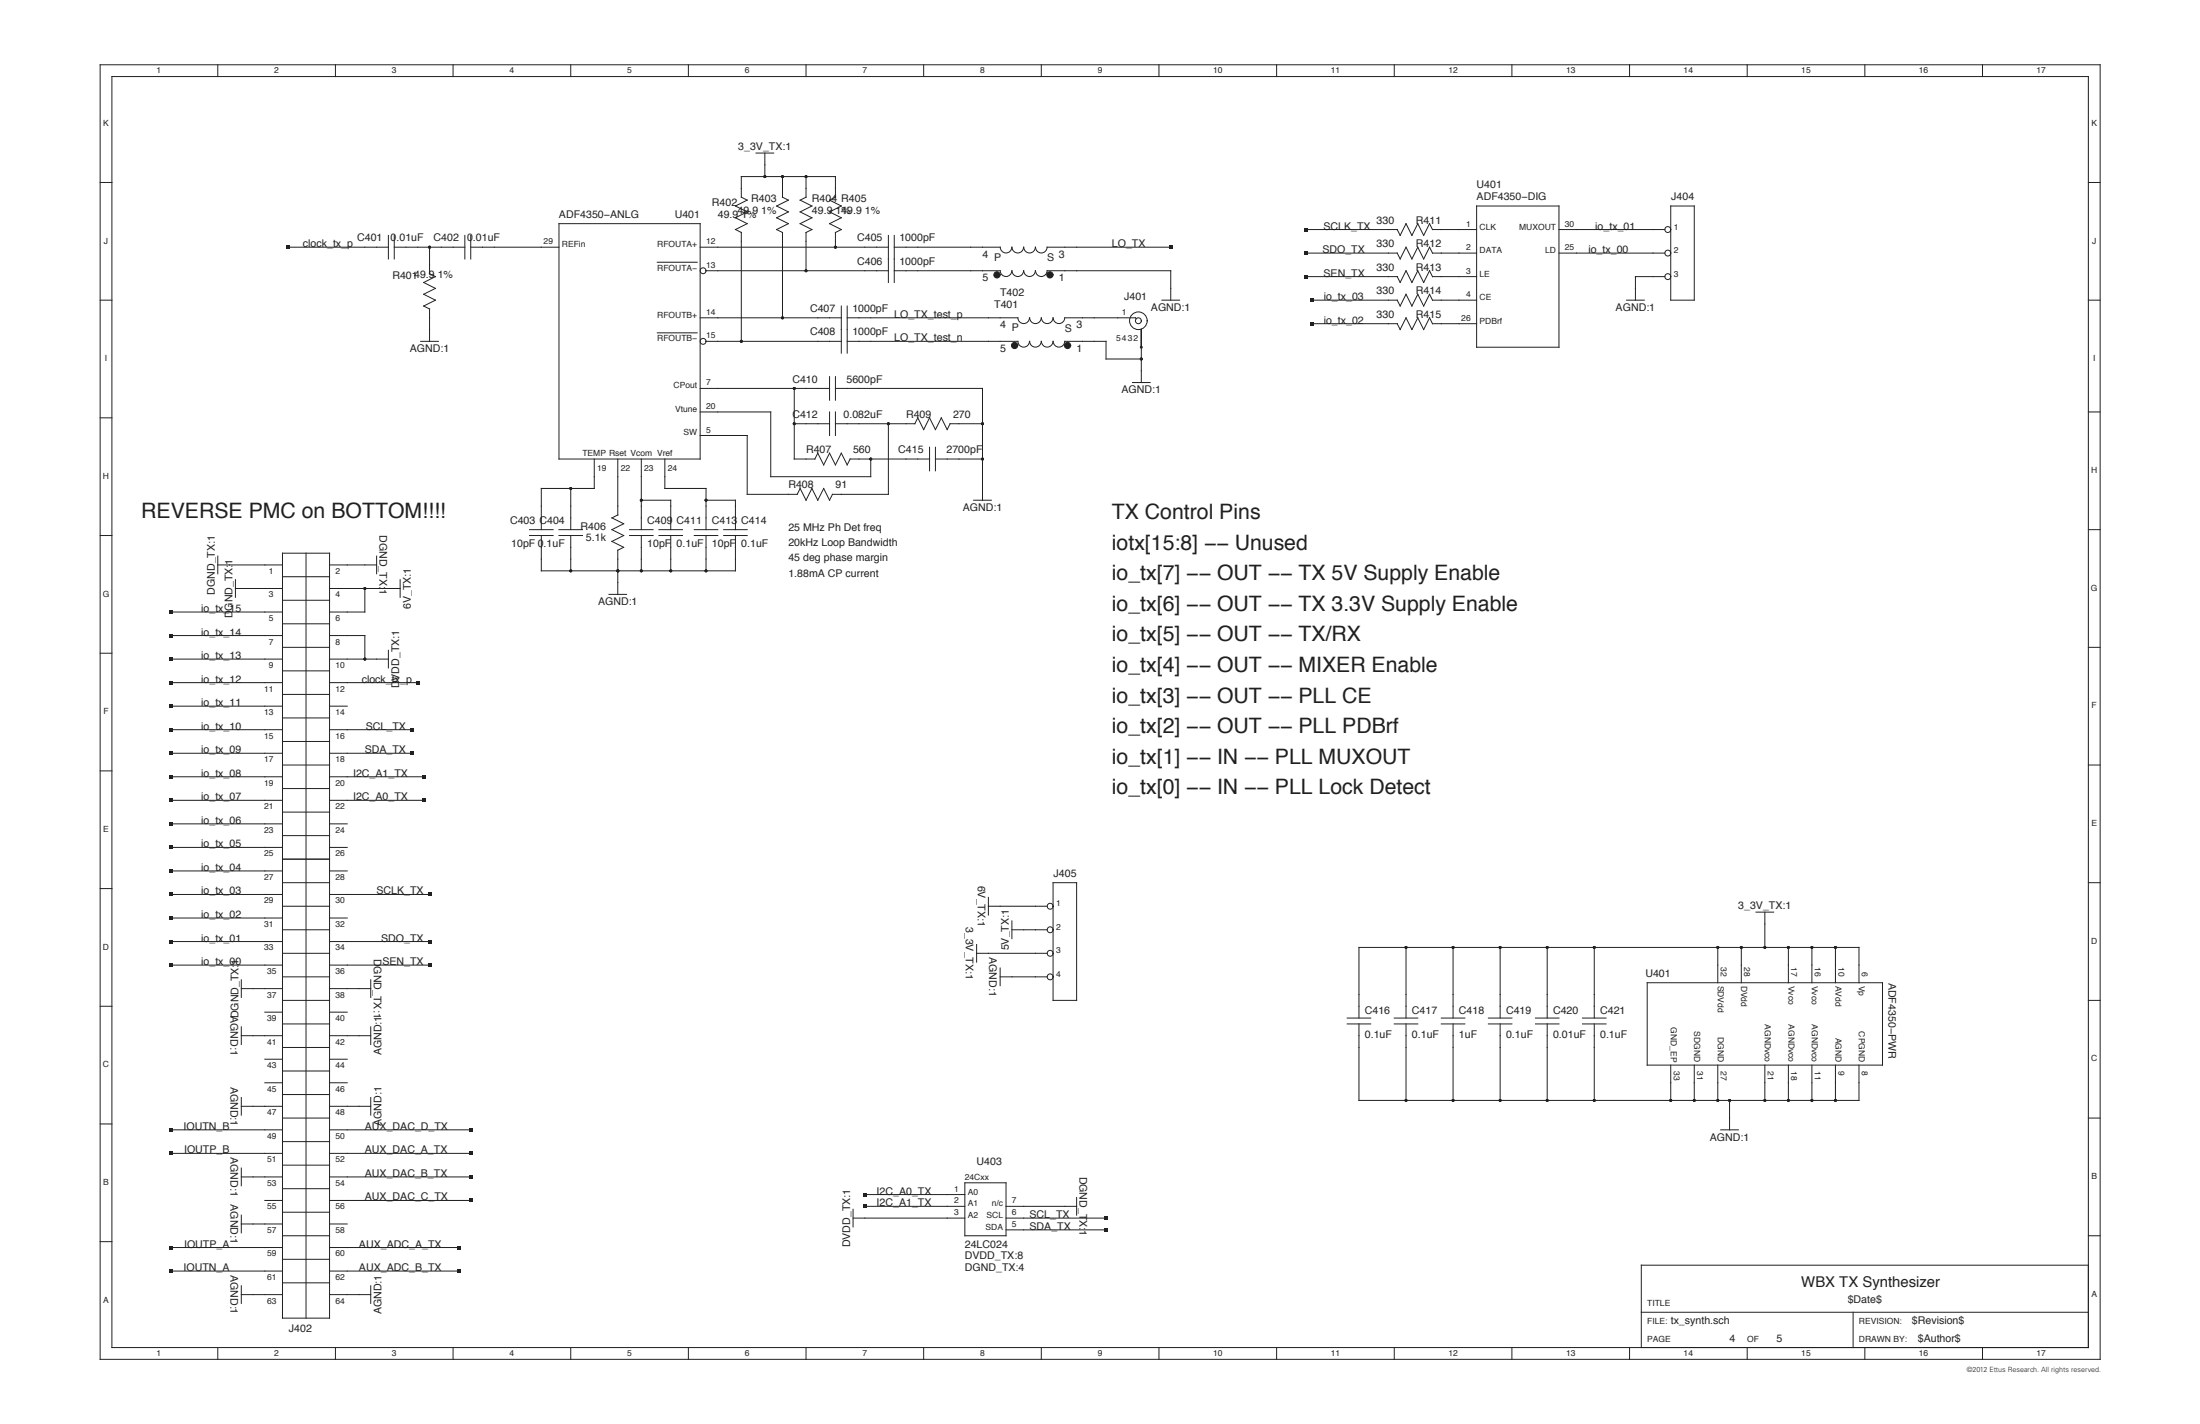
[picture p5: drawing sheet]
<svg xmlns="http://www.w3.org/2000/svg" width="432mm" height="279mm" viewBox="0 0 432 279" stroke-linecap="round" stroke-linejoin="round" font-family="sans-serif">
<g fill="none" stroke="#231f20" stroke-width=".2">
<path d="M19.7 12.7h392.5v254h-392.5zM22 15h387.9v249.4h-387.9zM42.7 12.7v2.3M65.8 12.7v2.3M88.9 12.7v2.3M112 12.7v2.3M135.1 12.7v2.3M158.2 12.7v2.3M181.3 12.7v2.3M204.4 12.7v2.3M227.5 12.7v2.3M250.6 12.7v2.3"/>
<path d="M273.7 12.7v2.3M296.7 12.7v2.3M319.8 12.7v2.3M342.9 12.7v2.3M366 12.7v2.3M389.1 12.7v2.3M19.7 35.8h2.3M148.4 30h3.5M150.1 30v4.6M153.6 34.6v4.1M153.6 38.7l1.1 .6-2.3 1.1 2.3 1.2-2.3 1.1 2.3 1.2-2.3 1.1 1.2 .6v16.8M158.2 34.6v4.1"/>
<path d="M158.2 38.7l-1.2 .6 2.4 1.1-2.4 1.2 2.4 1.1-2.4 1.2 2.4 1.1-1.2 .6v7.5M164 38.7v-4.1h-18.5v4.1l1.2 .6-2.4 1.1 2.4 1.2-2.4 1.1 2.4 1.2-2.4 1.1 1.2 .6M164 38.7l-1.2 .6 2.3 1.1-2.3 1.2 2.3 1.1-2.3 1.2 2.3 1.1-1.1 .6v2.9M409.9 35.8h2.3M19.7 58.9h2.3M56.6 48.5h19.6M76.2 46.2v4.6M77.4 48.5h13.8M77.4 46.2v4.6M84.3 48.5v5.2M84.3 53.7l1.2 .6-2.3 1.1 2.3 1.2-2.3 1.1 2.3 1.2-2.3 1.1 1.1 .6v6.4M91.2 46.2v4.6"/>
<path d="M92.4 48.5h17.3M92.4 46.2v4.6M109.7 43.9h27.7v46.2h-27.7zM129 51.5h7.8M137.4 48.5h37M138.6 53.1h35.8M145.5 45.6v21.4M174.4 46.2v9.2M175.5 48.5h4.6M175.5 46.2v9.2M175.5 53.1h4.6M211.3 48.5h18.5"/>
<path d="M256.3 54.3h16.2M256.3 45h16.2M256.3 49.7h16.2M286.4 58.9h3.4M286.4 54.3h3.4M286.4 45h3.4M286.4 49.7h3.4M289.8 40.4h16.2v27.7h-16.2zM306 45h20.8M306 49.7h20.8M319.3 58.9h3.4M326.8 54.3h-5.8v4.6"/>
<path d="M327.9 40.4h4.6v18.5h-4.6zM409.9 58.9h2.3M82.6 67h3.4M129 65.3h7.8M137.4 76.2h25.4M137.4 62.4h27.7M138.6 67h26.5M155.9 76.2v13.9h4l.6-1.2 1.2 2.3 1.1-2.3 1.2 2.3 1.1-2.3 1.2 2.3 .6-1.1M162.8 73.9v4.6M164 76.2h28.8v21.9M164 73.9v4.6M165.1 60v9.3"/>
<path d="M166.3 67h33.5M166.3 62.4h33.5M166.3 60v9.3M199.8 62.4a1.13 1.13 0 0 0 1.1 1.1 1.13 1.13 0 0 0 1.1-1.1M199.8 67a1.13 1.13 0 0 0 1.1 1.1 1.13 1.13 0 0 0 1.1-1.1M202.1 62.4a1.13 1.13 0 0 0 1.1 1.1 1.13 1.13 0 0 0 1.2-1.1M202.1 67a1.13 1.13 0 0 0 1.1 1.1 1.13 1.13 0 0 0 1.2-1.1M204.4 62.4a1.13 1.13 0 0 0 1.1 1.1 1.13 1.13 0 0 0 1.2-1.1M204.4 67a1.13 1.13 0 0 0 1.1 1.1 1.13 1.13 0 0 0 1.2-1.1M206.7 62.4a1.13 1.13 0 0 0 1.1 1.1 1.13 1.13 0 0 0 1.2-1.1h5.8M206.7 67a1.13 1.13 0 0 0 1.1 1.1 1.13 1.13 0 0 0 1.2-1.1h5.8M286.4 63.5h3.4"/>
<path d="M19.7 82h2.3M116.6 90.1v3.4M121.3 90.1v3.4M125.9 90.1v3.4M130.5 90.1v3.4M137.4 80.8h13.9v12.7h19.6v-3.4M155.9 83.1h6.9M162.8 80.8v4.6M164 80.8v4.6M164 83.1h15.6l.5-1.1 1.2 2.3 1.1-2.3 1.2 2.3 1.2-2.3 1.1 2.3 .6-1.2M166.8 90.1h15.6M174.4 83.1v13.9h-11l-.6 1.1-1.1-2.3-1.2 2.3-1.1-2.3-1.2 2.3-1.2-2.3-.5 1.2h-9.8v-11.6h-9.3"/>
<path d="M182.4 87.8v4.6M183.6 90.1h9.2M183.6 87.8v4.6M186.5 83.1h6.3M191.1 98.1h3.5M409.9 80.8h2.3M19.7 105.1h2.3M42.7 110.8h12.7M42.7 109.1v3.5M46.2 115.5h9.2M46.2 113.7v3.5M55.4 108.5h9.3v150.1h-9.3z"/>
<path d="M55.4 113.2h9.3M55.4 117.8h9.3M60.1 108.5v150.1M64.7 110.8h9.2M64.7 115.5h13.8M71.6 115.5v4.6h-6.9M73.9 109.1v3.5M78.5 113.7v3.5M409.9 103.9h2.3M19.7 128.2h2.3M33.5 120.1h21.9M33.5 124.7h21.9"/>
<path d="M33.5 129.3h21.9M33.5 133.9h21.9M33.5 138.6h21.9M55.4 136.2h9.3M55.4 127h9.3M55.4 122.4h9.3M55.4 131.6h9.3M64.7 124.7h6.9v4.6M64.7 129.3h11.5M64.7 133.9h17.3M64.7 138.6h3.4M76.2 127.6v3.5"/>
<path d="M409.9 127h2.3M19.7 151.3h2.3M33.5 143.2h21.9M33.5 147.8h21.9M33.5 152.4h21.9M33.5 157h21.9M55.4 150.1h9.3M55.4 145.5h9.3M55.4 154.7h9.3M55.4 159.3h9.3M55.4 140.9h9.3M64.7 143.2h16.1"/>
<path d="M64.7 147.8h16.1M64.7 152.4h18.5M64.7 157h18.5M409.9 150.1h2.3M19.7 174.3h2.3M33.5 161.6h21.9M33.5 166.3h21.9M33.5 170.9h21.9M33.5 175.5h21.9M55.4 164h9.3M55.4 173.2h9.3M55.4 177.8h9.3"/>
<path d="M55.4 168.6h9.3M64.7 161.6h3.4M64.7 166.3h3.4M64.7 170.9h3.4M64.7 175.5h19.6M344.7 179h3.4M346.4 179v6.9M409.9 173.2h2.3M19.7 197.4h2.3M33.5 180.1h21.9M33.5 184.7h21.9M33.5 189.4h21.9"/>
<path d="M47.4 194h8M47.4 192.2v3.5M52 198.6h3.4M55.4 182.4h9.3M55.4 187h9.3M55.4 191.7h9.3M55.4 196.3h9.3M64.7 180.1h3.4M64.7 184.7h19.6M64.7 189.4h19.6M64.7 194h8.1M64.7 198.6h3.4"/>
<path d="M72.8 192.2v3.5M264.4 199.7h4.6M273.7 199.7h4.6M276 185.9v13.8M282.9 199.7h4.6M285.2 185.9v13.8M292.1 199.7h4.6M294.4 185.9v13.8M301.4 199.7h4.6M303.7 185.9v13.8M310.6 199.7h4.6M312.9 185.9v13.8"/>
<path d="M323.3 192.8h46.2v16.2h-46.2zM337.2 185.9v6.9M341.8 185.9v6.9M351 185.9v6.9M355.6 185.9v6.9M360.2 185.9v6.9M364.9 192.8v-6.9h-98.2v13.8M409.9 196.3h2.3M47.4 203.2h8M47.4 217.1h8M47.4 201.5v3.4M47.4 215.3v3.5"/>
<path d="M52 207.8h3.4M52 212.4h3.4M55.4 200.9h9.3M55.4 205.5h9.3M55.4 210.1h9.3M55.4 214.8h9.3M55.4 219.4h9.3M64.7 203.2h8.1M64.7 207.8h3.4M64.7 212.4h3.4M64.7 217.1h8.1M72.8 201.5v3.4"/>
<path d="M72.8 215.3v3.5M264.4 200.9h4.6M266.7 200.9v15h98.2v-6.9M273.7 200.9h4.6M276 200.9v15M282.9 200.9h4.6M285.2 200.9v15M292.1 200.9h4.6M294.4 200.9v15M301.4 200.9h4.6M303.7 200.9v15M310.6 200.9h4.6"/>
<path d="M312.9 200.9v15M327.9 209v6.9M332.5 209v6.9M337.2 209v6.9M339.5 215.9v5.8M346.4 209v6.9M351 209v6.9M355.6 209v6.9M360.2 209v6.9M409.9 219.4h2.3M19.7 220.5h2.3M33.5 221.7h21.9"/>
<path d="M33.5 226.3h21.9M47.4 230.9h8M47.4 229.2v3.5M47.4 238.4v3.5M52 235.5h3.4M55.4 224h9.3M55.4 228.6h9.3M55.4 233.2h9.3M55.4 237.8h9.3M64.7 221.7h3.4M64.7 226.3h3.4M64.7 230.9h27.7"/>
<path d="M64.7 235.5h3.4M167.4 239h22M167.4 237.3v3.4M169.7 234.4h19.7M169.7 236.7h19.7M189.4 232.1h8.1v10.4h-8.1zM197.5 239h19.6M197.5 236.7h11.5M337.7 221.7h3.5M19.7 243.6h2.3M33.5 244.8h21.9M33.5 249.4h21.9"/>
<path d="M47.4 240.2h8M47.4 254h8M47.4 252.3v3.4M55.4 242.5h9.3M55.4 251.7h9.3M55.4 247.1h9.3M64.7 240.2h3.4M64.7 244.8h3.4M64.7 249.4h25.4M64.7 254h8.1M72.8 252.3v3.4M197.5 241.3h19.6"/>
<path d="M322.1 257.5h87.8M363.7 257.5v6.9M409.9 242.5h2.3M409.9 248.2h-87.8v16.2M42.7 264.4v2.3M65.8 264.4v2.3M88.9 264.4v2.3M112 264.4v2.3M135.1 264.4v2.3M158.2 264.4v2.3M181.3 264.4v2.3M204.4 264.4v2.3"/>
<path d="M227.5 264.4v2.3M250.6 264.4v2.3M273.7 264.4v2.3M296.7 264.4v2.3M319.8 264.4v2.3M342.9 264.4v2.3M366 264.4v2.3M389.1 264.4v2.3"/>
<circle cx="138" cy="53.1" r=".58"/>
<circle cx="327.3" cy="54.3" r=".58"/>
<circle cx="327.3" cy="45" r=".58"/>
<circle cx="327.3" cy="49.7" r=".58"/>
<circle cx="138" cy="67" r=".58"/>
<circle cx="209.5" cy="67.8" r=".61"/>
</g>
<circle cx="209.5" cy="67.8" r=".61" fill="#231f20"/>
<circle cx="199.1" cy="67.8" r=".61" fill="none" stroke="#231f20" stroke-width=".2"/>
<circle cx="199.1" cy="67.8" r=".61" fill="#231f20"/>
<g fill="none" stroke="#231f20" stroke-width=".2">
<path d="M190.5 48.5h5.8a1.13 1.13 0 0 0 1.2 1.1 1.13 1.13 0 0 0 1.1-1.1M190.5 53.1h5.8a1.13 1.13 0 0 0 1.2 1.2 1.13 1.13 0 0 0 1.1-1.2M198.6 48.5a1.13 1.13 0 0 0 1.2 1.1 1.13 1.13 0 0 0 1.1-1.1M198.6 53.1a1.13 1.13 0 0 0 1.2 1.2 1.13 1.13 0 0 0 1.1-1.2M200.9 48.5a1.13 1.13 0 0 0 1.2 1.1 1.13 1.13 0 0 0 1.1-1.1M200.9 53.1a1.13 1.13 0 0 0 1.2 1.2 1.13 1.13 0 0 0 1.1-1.2M203.3 48.5a1.13 1.13 0 0 0 1.1 1.1 1.13 1.13 0 0 0 1.1-1.1M203.3 53.1a1.13 1.13 0 0 0 1.1 1.2 1.13 1.13 0 0 0 1.1-1.2M205.5 48.5h5.8M205.5 53.1h5.8M257.5 58.9h15M214.8 62.4h4.6"/>
<path d="M214.8 67h2.3v3.4h6.9M222.3 75.1h3.4M224 68.1v7M257.5 63.5h15M112 95.8v8.1M116.6 93.5v2.3h-10.4v8.1M121.3 93.5v7.6M125.9 93.5v10.4M125.9 98.1h5.7v5.8M130.5 93.5v2.3h8.1v8.1M138.6 98.1h5.7v5.8M103.9 103.9h4.7"/>
<path d="M103.9 105.1h4.7M106.2 105.1v6.9h38.1v-6.9M109.7 103.9h4.6M109.7 105.1h4.6M112 105.1v6.9M119.5 116.6h3.5M121.3 101l-1.2 .6 2.3 1.2-2.3 1.1 2.3 1.2-2.3 1.1 2.3 1.2-1.1 .6v8.6M123.6 103.9h4.6M123.6 105.1h4.6M125.9 105.1v6.9M129.3 103.9h4.7M129.3 105.1h4.7"/>
<path d="M131.6 105.1v6.9M136.3 103.9h4.6M136.3 105.1h4.6M138.6 105.1v6.9M142 103.9h4.7M142 105.1h4.7"/>
<circle cx="206.1" cy="53.9" r=".61"/>
</g>
<circle cx="206.1" cy="53.9" r=".61" fill="#231f20"/>
<circle cx="195.7" cy="53.9" r=".61" fill="none" stroke="#231f20" stroke-width=".2"/>
<circle cx="195.7" cy="53.9" r=".61" fill="#231f20"/>
<g fill="none" stroke="#231f20" stroke-width=".2">
<path d="M180.1 53.1h10.4M180.1 48.5h10.4M211.3 53.1h18.5v5.8M228.1 58.9h3.4M272.5 58.9h1.8l.5 1.1 1.2-2.3 1.1 2.3 1.2-2.3 1.1 2.3 1.2-2.3 .6 1.2h5.2M272.5 45h1.7l.6 1.2 1.2-2.3 1.1 2.3 1.2-2.3 1.1 2.3 1.2-2.3 .6 1.1h5.2M272.5 49.7h1.7l.6 1.1 1.2-2.3 1.1 2.3 1.2-2.3 1.1 2.3 1.2-2.3 .6 1.2h5.2M272.5 54.3h1.7l.6 1.1 1.2-2.3 1.1 2.3 1.2-2.3 1.1 2.3 1.2-2.3 .6 1.2h5.2M219.4 62.4h3.5l.1 .1M224 64.6v3.5M272.5 63.5h1.7l.6 1.2 1.2-2.3 1.1 2.3 1.2-2.3 1.1 2.3 1.2-2.3 .6 1.1h5.2M194 177.8h11.5"/>
<path d="M194 176.1v3.4M206.7 173.2h4.6v23.1h-4.6zM191.7 187h13.8M191.7 185.3v3.5M196.3 191.7h9.2M196.3 189.9v3.5M198.6 182.4h6.9M198.6 180.7v3.5M68.1 226.3h24.3M68.1 221.7h24.3M68.1 235.5h24.3M209 236.7h2.3"/>
<path d="M211.3 235v3.4M68.1 244.8h22"/>
<circle cx="223.4" cy="62.9" r="1.73"/>
<circle cx="223.4" cy="62.9" r=".58"/>
<circle cx="206.1" cy="177.8" r=".58"/>
<circle cx="206.1" cy="182.4" r=".58"/>
<circle cx="206.1" cy="191.7" r=".58"/>
<circle cx="206.1" cy="187" r=".58"/>
</g>
<g fill="#231f20">
<path d="M80.5 147.4h.7v.7h-.7z"/>
<path d="M80.5 142.8h.7v.7h-.7z"/>
<path d="M33.2 244.4h.7v.7h-.7z"/>
<path d="M33.2 249h.7v.7h-.7z"/>
<path d="M33.2 226h.7v.6h-.7z"/>
<path d="M33.2 221.3h.7v.7h-.7z"/>
<path d="M33.2 119.7h.7v.7h-.7z"/>
<path d="M33.2 124.4h.7v.6h-.7z"/>
<path d="M33.2 138.2h.7v.7h-.7z"/>
<path d="M33.2 129h.7v.7h-.7z"/>
<path d="M33.2 133.6h.7v.7h-.7z"/>
<path d="M33.2 152.1h.7v.7h-.7z"/>
<path d="M33.2 142.8h.7v.7h-.7z"/>
<path d="M33.2 147.4h.7v.7h-.7z"/>
<path d="M33.2 165.9h.7v.7h-.7z"/>
<path d="M33.2 156.7h.7v.7h-.7z"/>
<path d="M33.2 161.3h.7v.7h-.7z"/>
<path d="M33.2 179.8h.7v.7h-.7z"/>
<path d="M33.2 170.5h.7v.7h-.7z"/>
<path d="M33.2 175.2h.7v.6h-.7z"/>
<path d="M33.2 189h.7v.7h-.7z"/>
<path d="M33.2 184.4h.7v.7h-.7z"/>
<path d="M216.7 238.7h.7v.6h-.7z"/>
<path d="M216.7 241h.7v.7h-.7z"/>
<path d="M169.4 236.3h.7v.7h-.7z"/>
<path d="M169.4 234h.7v.7h-.7z"/>
<path d="M82.8 152.1h.7v.7h-.7z"/>
<path d="M82.8 156.7h.7v.7h-.7z"/>
<path d="M81.7 133.6h.6v.7h-.6z"/>
<path d="M89.7 249h.7v.7h-.7z"/>
<path d="M92 230.6h.7v.7h-.7z"/>
<path d="M84 175.2h.7v.6h-.7z"/>
<path d="M84 184.4h.7v.7h-.7z"/>
<path d="M84 189h.7v.7h-.7z"/>
<path d="M256 53.9h.7v.7h-.7z"/>
<path d="M256 44.7h.7v.7h-.7z"/>
<path d="M256 49.3h.7v.7h-.7z"/>
<path d="M229.4 48.2h.7v.6h-.7z"/>
<path d="M56.3 48.2h.6v.6h-.6z"/>
<path d="M257.1 58.5h.7v.7h-.7z"/>
<path d="M257.1 63.2h.7v.7h-.7z"/>
<path d="M92 226h.7v.6h-.7z"/>
<path d="M89.7 244.4h.7v.7h-.7z"/>
<path d="M92 221.3h.7v.7h-.7z"/>
<path d="M92 235.2h.7v.7h-.7z"/>
<circle cx="71.6" cy="115.5" r=".29"/>
<circle cx="71.6" cy="129.3" r=".29"/>
<circle cx="327.9" cy="215.9" r=".29"/>
<circle cx="355.6" cy="215.9" r=".29"/>
<circle cx="351" cy="215.9" r=".29"/>
<circle cx="346.4" cy="215.9" r=".29"/>
<circle cx="337.2" cy="215.9" r=".29"/>
<circle cx="332.5" cy="215.9" r=".29"/>
<circle cx="339.5" cy="215.9" r=".29"/>
<circle cx="351" cy="185.9" r=".29"/>
<circle cx="341.8" cy="185.9" r=".29"/>
<circle cx="346.4" cy="185.9" r=".29"/>
<circle cx="285.2" cy="215.9" r=".29"/>
<circle cx="294.4" cy="215.9" r=".29"/>
<circle cx="303.7" cy="215.9" r=".29"/>
<circle cx="312.9" cy="215.9" r=".29"/>
<circle cx="276" cy="215.9" r=".29"/>
<circle cx="360.2" cy="215.9" r=".29"/>
<circle cx="285.2" cy="185.9" r=".29"/>
<circle cx="294.4" cy="185.9" r=".29"/>
<circle cx="303.7" cy="185.9" r=".29"/>
<circle cx="312.9" cy="185.9" r=".29"/>
<circle cx="276" cy="185.9" r=".29"/>
<circle cx="337.2" cy="185.9" r=".29"/>
<circle cx="360.2" cy="185.9" r=".29"/>
<circle cx="355.6" cy="185.9" r=".29"/>
<circle cx="164" cy="48.5" r=".29"/>
<circle cx="158.2" cy="53.1" r=".29"/>
<circle cx="145.5" cy="67" r=".29"/>
<circle cx="153.6" cy="62.4" r=".29"/>
<circle cx="192.8" cy="90.1" r=".29"/>
<circle cx="174.4" cy="83.1" r=".29"/>
<circle cx="192.8" cy="83.1" r=".29"/>
<circle cx="170.9" cy="90.1" r=".29"/>
<circle cx="155.9" cy="76.2" r=".29"/>
<circle cx="155.9" cy="83.1" r=".29"/>
<circle cx="84.3" cy="48.5" r=".29"/>
<circle cx="153.6" cy="34.6" r=".29"/>
<circle cx="150.1" cy="34.6" r=".29"/>
<circle cx="158.2" cy="34.6" r=".29"/>
<circle cx="224" cy="68.1" r=".29"/>
<circle cx="224" cy="70.4" r=".29"/>
<circle cx="121.3" cy="112" r=".29"/>
<circle cx="112" cy="95.8" r=".29"/>
<circle cx="112" cy="112" r=".29"/>
<circle cx="138.6" cy="98.1" r=".29"/>
<circle cx="125.9" cy="98.1" r=".29"/>
<circle cx="138.6" cy="112" r=".29"/>
<circle cx="125.9" cy="112" r=".29"/>
<circle cx="131.6" cy="112" r=".29"/>
</g>
<g font-size="4.2" fill="#231f20">
<text x="27.7" y="101.6">REVERSE PMC on BOTTOM!!!!</text>
<text x="218.2" y="101.8">TX Control Pins</text>
<text x="218.2" y="107.8">iotx[15:8] −− Unused</text>
<text x="218.2" y="113.9">io_tx[7] −− OUT −− TX 5V Supply Enable</text>
<text x="218.2" y="119.9">io_tx[6] −− OUT −− TX 3.3V Supply Enable</text>
<text x="218.2" y="125.9">io_tx[5] −− OUT −− TX/RX</text>
<text x="218.2" y="131.9">io_tx[4] −− OUT −− MIXER Enable</text>
<text x="218.2" y="137.9">io_tx[3] −− OUT −− PLL CE</text>
<text x="218.2" y="143.9">io_tx[2] −− OUT −− PLL PDBrf</text>
<text x="218.2" y="149.9">io_tx[1] −− IN −− PLL MUXOUT</text>
<text x="218.2" y="155.9">io_tx[0] −− IN −− PLL Lock Detect</text>
</g>
<text font-size="2.9" fill="#231f20" x="353.5" y="252.5">WBX TX Synthesizer</text>
<g font-size="2.1" fill="#231f20">
<text x="144.9" y="29.5">3_3V_TX:1</text>
<text x="139.7" y="40.4">R402</text>
<text x="144.8" y="41.9">49.9 1%</text>
<text x="147.4" y="39.6">R403</text>
<text x="159.4" y="41.9">49.9 1%</text>
<text x="159.4" y="39.6">R404 R405</text>
<text x="165.1" y="41.9">49.9 1%</text>
<text x="289.8" y="39.3">ADF4350−DIG</text>
<text x="289.8" y="37">U401</text>
<text x="328" y="39.3">J404</text>
<text x="70.1" y="47.3">C401</text>
<text x="76.7" y="47.3">0.01uF</text>
<text x="85.1" y="47.3">C402</text>
<text x="91.7" y="47.3">0.01uF</text>
<text x="109.7" y="42.7">ADF4350−ANLG</text>
<text x="132.4" y="42.7">U401</text>
<text x="140.9" y="42.7">49.9 1%</text>
<text x="168.2" y="47.3">C405</text>
<text x="176.5" y="47.3">1000pF</text>
<text x="259.8" y="45">SCLK_TX</text>
<text x="270.2" y="43.9">330</text>
<text x="277.9" y="43.9">R411</text>
<text x="313.1" y="45">io_tx_01</text>
<text x="59.5" y="48.5">clock_tx_p</text>
<text x="168.2" y="52">C406</text>
<text x="176.5" y="52">1000pF</text>
<text x="192.8" y="50.6">4</text>
<text x="195.1" y="51.2">P</text>
<text x="205.5" y="51.2">S</text>
<text x="207.8" y="50.6">3</text>
<text x="218.2" y="48.5">LO_TX</text>
<text x="259.5" y="49.7">SDO_TX</text>
<text x="270.2" y="53.1">330</text>
<text x="270.2" y="48.5">330</text>
<text x="277.9" y="53.1">R413</text>
<text x="277.9" y="48.5">R412</text>
<text x="311.8" y="49.7">io_tx_00</text>
<text x="77" y="54.7">R40149.9 1%</text>
<text x="192.8" y="55.2">5</text>
<text x="196.3" y="58.1">T402</text>
<text x="207.8" y="55.2">1</text>
<text x="220.6" y="58.9">J401</text>
<text x="259.8" y="54.3">SEN_TX</text>
<text x="259.8" y="58.9">io_tx_03</text>
<text x="270.2" y="57.7">330</text>
<text x="277.9" y="57.7">R414</text>
<text x="159" y="61.2">C407</text>
<text x="159" y="65.8">C408</text>
<text x="167.3" y="61.2">1000pF</text>
<text x="167.3" y="65.8">1000pF</text>
<text x="175.5" y="62.4">LO_TX_test_p</text>
<text x="195.1" y="60.4">T401</text>
<text x="196.3" y="64.4">4</text>
<text x="198.6" y="65">P</text>
<text x="209" y="65.1">S</text>
<text x="211.3" y="64.4">3</text>
<text x="225.9" y="61">AGND:1</text>
<text x="259.8" y="63.5">io_tx_02</text>
<text x="270.2" y="62.4">330</text>
<text x="277.9" y="62.4">R415</text>
<text x="317.1" y="61">AGND:1</text>
<text x="80.4" y="69.1">AGND:1</text>
<text x="175.5" y="67">LO_TX_test_n</text>
<text x="196.3" y="69">5</text>
<text x="211.3" y="69">1</text>
<text x="155.5" y="75.1">C410</text>
<text x="166.1" y="75.1">5600pF</text>
<text x="220.1" y="77.2">AGND:1</text>
<text x="155.5" y="82">C412</text>
<text x="165.6" y="82">0.082uF</text>
<text x="177.8" y="82">R409</text>
<text x="187.1" y="82">270</text>
<text x="158.2" y="88.9">R407</text>
<text x="167.4" y="88.9">560</text>
<text x="176.3" y="88.9">C415</text>
<text x="185.8" y="88.9">2700pF</text>
<text x="154.7" y="95.8">R408</text>
<text x="164" y="95.8">91</text>
<text x="189" y="100.3">AGND:1</text>
<text x="74.5" y="105" transform="rotate(90 74.5 105)">DGND_TX:1</text>
<text x="100.1" y="102.8">C403 C404</text>
<text x="100.3" y="107.4">10pF 0.1uF</text>
<text x="114" y="103.9">R406</text>
<text x="115" y="106.2">5.1k</text>
<text x="127" y="102.8">C409</text>
<text x="127" y="107.4">10pF</text>
<text x="132.8" y="102.8">C411</text>
<text x="132.8" y="107.4">0.1uF</text>
<text x="139.7" y="102.8">C413</text>
<text x="139.7" y="107.4">10pF</text>
<text x="145.5" y="102.8">C414</text>
<text x="145.5" y="107.4">0.1uF</text>
<text x="154.7" y="104.2">25 MHz Ph Det freq</text>
<text x="154.7" y="107.2">20kHz Loop Bandwidth</text>
<text x="154.7" y="110.2">45 deg phase margin</text>
<text x="154.7" y="113.2">1.88mA CP current</text>
<text x="42.2" y="116.7" transform="rotate(-90 42.2 116.7)">DGND_TX:1</text>
<text x="80.6" y="119.5" transform="rotate(-90 80.6 119.5)">6V_TX:1</text>
<text x="117.4" y="118.7">AGND:1</text>
<text x="39.5" y="120.1">io_tx_15</text>
<text x="39.5" y="124.7">io_tx_14</text>
<text x="45.6" y="121.3" transform="rotate(-90 45.6 121.3)">DGND_TX:1</text>
<text x="39.5" y="129.3">io_tx_13</text>
<text x="39.5" y="133.9">io_tx_12</text>
<text x="71" y="133.9">clock_tx_p</text>
<text x="78.3" y="135.1" transform="rotate(-90 78.3 135.1)">DVDD_TX:1</text>
<text x="39.5" y="138.6">io_tx_11</text>
<text x="39.5" y="143.2">io_tx_10</text>
<text x="71.8" y="143.2">SCL_TX</text>
<text x="39.5" y="147.8">io_tx_09</text>
<text x="71.6" y="147.8">SDA_TX</text>
<text x="39.5" y="152.4">io_tx_08</text>
<text x="69.3" y="152.4">I2C_A1_TX</text>
<text x="39.5" y="157">io_tx_07</text>
<text x="39.5" y="161.6">io_tx_06</text>
<text x="69.3" y="157">I2C_A0_TX</text>
<text x="39.5" y="166.3">io_tx_05</text>
<text x="39.5" y="170.9">io_tx_04</text>
<text x="191.9" y="173.8" transform="rotate(90 191.9 173.8)">6V_TX:1</text>
<text x="206.8" y="172">J405</text>
<text x="39.5" y="175.5">io_tx_03</text>
<text x="73.9" y="175.5">SCLK_TX</text>
<text x="341.2" y="178.4">3_3V_TX:1</text>
<text x="39.5" y="180.1">io_tx_02</text>
<text x="39.5" y="184.7">io_tx_01</text>
<text x="74.8" y="184.7">SDO_TX</text>
<text x="189.6" y="181.8" transform="rotate(90 189.6 181.8)">3_3V_TX:1</text>
<text x="39.5" y="189.4">io_tx_00</text>
<text x="73.3" y="188.1" transform="rotate(90 73.3 188.1)">DGND_TX:1</text>
<text x="75" y="189.4">SEN_TX</text>
<text x="194.2" y="187.8" transform="rotate(90 194.2 187.8)">AGND:1</text>
<text x="198" y="186.5" transform="rotate(-90 198 186.5)">5V_TX:1</text>
<text x="322.9" y="191.7">U401</text>
<text x="370.6" y="192.8" transform="rotate(90 370.6 192.8)">ADF4350−PWR</text>
<text x="45.2" y="199.3" transform="rotate(90 45.2 199.3)">AGND:1</text>
<text x="46.8" y="199.8" transform="rotate(-90 46.8 199.8)">DGND_TX:1</text>
<text x="267.9" y="199">C416</text>
<text x="267.9" y="203.6">0.1uF</text>
<text x="277.1" y="199">C417</text>
<text x="277.1" y="203.6">0.1uF</text>
<text x="286.4" y="199">C418</text>
<text x="286.4" y="203.6">1uF</text>
<text x="295.6" y="199">C419</text>
<text x="295.6" y="203.6">0.1uF</text>
<text x="304.8" y="199">C420</text>
<text x="304.8" y="203.6">0.01uF</text>
<text x="314.1" y="199">C421</text>
<text x="314.1" y="203.6">0.1uF</text>
<text x="74.9" y="207.1" transform="rotate(-90 74.9 207.1)">AGND:1</text>
<text x="45.2" y="213.2" transform="rotate(90 45.2 213.2)">AGND:1</text>
<text x="36" y="221.7">IOUTN_B</text>
<text x="71.6" y="221.7">AUX_DAC_D_TX</text>
<text x="74.9" y="220.9" transform="rotate(-90 74.9 220.9)">AGND:1</text>
<text x="36.1" y="226.3">IOUTP_B</text>
<text x="45.2" y="227" transform="rotate(90 45.2 227)">AGND:1</text>
<text x="71.6" y="226.3">AUX_DAC_A_TX</text>
<text x="335.6" y="223.8">AGND:1</text>
<text x="71.6" y="230.9">AUX_DAC_B_TX</text>
<text x="191.7" y="228.6">U403</text>
<text x="211.9" y="230.8" transform="rotate(90 211.9 230.8)">DGND_TX:1</text>
<text x="45.2" y="236.3" transform="rotate(90 45.2 236.3)">AGND:1</text>
<text x="71.6" y="235.5">AUX_DAC_C_TX</text>
<text x="172.1" y="236.7">I2C_A1_TX</text>
<text x="172.1" y="234.4">I2C_A0_TX</text>
<text x="202.1" y="239">SCL_TX</text>
<text x="36.1" y="244.8">IOUTP_A</text>
<text x="70.5" y="244.8">AUX_ADC_A_TX</text>
<text x="166.9" y="244.7" transform="rotate(-90 166.9 244.7)">DVDD_TX:1</text>
<text x="189.4" y="244.8">24LC024</text>
<text x="202.1" y="241.3">SDA_TX</text>
<text x="36" y="249.4">IOUTN_A</text>
<text x="45.2" y="250.1" transform="rotate(90 45.2 250.1)">AGND:1</text>
<text x="70.5" y="249.4">AUX_ADC_B_TX</text>
<text x="189.4" y="249.4">DGND_TX:4</text>
<text x="189.4" y="247.1">DVDD_TX:8</text>
<text x="74.9" y="257.9" transform="rotate(-90 74.9 257.9)">AGND:1</text>
<text x="362.7" y="255.7">$Date$</text>
<text x="56.7" y="261.3">J402</text>
<text x="327.9" y="259.8">tx_synth.sch</text>
<text x="339.5" y="263.2">4</text>
<text x="348.7" y="263.2">5</text>
<text x="375.3" y="259.8">$Revision$</text>
<text x="376.4" y="263.2">$Author$</text>
</g>
<g font-size="1.7" fill="#231f20">
<text x="30.7" y="14.3">1</text>
<text x="53.8" y="14.3">2</text>
<text x="76.9" y="14.3">3</text>
<text x="100" y="14.3">4</text>
<text x="123.1" y="14.3">5</text>
<text x="146.2" y="14.3">6</text>
<text x="169.3" y="14.3">7</text>
<text x="192.4" y="14.3">8</text>
<text x="215.5" y="14.3">9</text>
<text x="238.1" y="14.3">10</text>
<text x="261.2" y="14.3">11</text>
<text x="284.3" y="14.3">12</text>
<text x="307.4" y="14.3">13</text>
<text x="330.5" y="14.3">14</text>
<text x="353.5" y="14.3">15</text>
<text x="376.6" y="14.3">16</text>
<text x="399.7" y="14.3">17</text>
<text x="20.3" y="24.7">K</text>
<text x="410.5" y="24.7">K</text>
<text x="20.4" y="47.8">J</text>
<text x="106.7" y="47.9">29</text>
<text x="138.6" y="47.9">12</text>
<text x="287.7" y="44.5">1</text>
<text x="290.4" y="45">CLK</text>
<text x="298.2" y="45">MUXOUT</text>
<text x="307.1" y="44.5">30</text>
<text x="328.5" y="45">1</text>
<text x="410.6" y="47.8">J</text>
<text x="110.3" y="48.5">REFin</text>
<text x="129" y="53.1">RFOUTA−</text>
<text x="129" y="48.5">RFOUTA+</text>
<text x="138.6" y="52.5">13</text>
<text x="287.7" y="49.1">2</text>
<text x="287.7" y="53.7">3</text>
<text x="290.4" y="49.7">DATA</text>
<text x="303.3" y="49.7">LD</text>
<text x="307.1" y="49.1">25</text>
<text x="328.5" y="49.7">2</text>
<text x="287.7" y="58.3">4</text>
<text x="290.4" y="54.3">LE</text>
<text x="290.4" y="58.9">CE</text>
<text x="328.5" y="54.3">3</text>
<text x="129" y="62.4">RFOUTB+</text>
<text x="138.6" y="61.8">14</text>
<text x="220.2" y="61.8">1</text>
<text x="286.8" y="62.9">26</text>
<text x="290.4" y="63.5">PDBrf</text>
<text x="20.6" y="70.9">I</text>
<text x="129" y="67">RFOUTB−</text>
<text x="138.6" y="66.4">15</text>
<text x="219" y="67">5432</text>
<text x="410.8" y="70.9">I</text>
<text x="132.2" y="76.2">CPout</text>
<text x="138.6" y="75.6">7</text>
<text x="132.5" y="80.8">Vtune</text>
<text x="138.6" y="80.3">20</text>
<text x="114.3" y="89.5">TEMP Rset Vcom Vref</text>
<text x="134.2" y="85.4">SW</text>
<text x="138.6" y="84.9">5</text>
<text x="20.2" y="94">H</text>
<text x="117.2" y="92.4">19</text>
<text x="121.8" y="92.4">22</text>
<text x="126.5" y="92.4">23</text>
<text x="131.1" y="92.4">24</text>
<text x="410.4" y="92.8">H</text>
<text x="52.8" y="112.6">1</text>
<text x="65.8" y="112.6">2</text>
<text x="20.2" y="117.1">G</text>
<text x="52.8" y="117.2">3</text>
<text x="65.8" y="117.2">4</text>
<text x="410.4" y="115.9">G</text>
<text x="52.8" y="121.8">5</text>
<text x="65.8" y="121.8">6</text>
<text x="52.8" y="126.5">7</text>
<text x="52.8" y="131.1">9</text>
<text x="65.8" y="126.5">8</text>
<text x="65.8" y="131.1">10</text>
<text x="51.9" y="135.7">11</text>
<text x="65.8" y="135.7">12</text>
<text x="20.3" y="140.1">F</text>
<text x="51.9" y="140.3">13</text>
<text x="65.8" y="140.3">14</text>
<text x="410.5" y="139">F</text>
<text x="51.9" y="144.9">15</text>
<text x="51.9" y="149.6">17</text>
<text x="65.8" y="144.9">16</text>
<text x="65.8" y="149.6">18</text>
<text x="51.9" y="154.2">19</text>
<text x="65.8" y="154.2">20</text>
<text x="51.9" y="158.8">21</text>
<text x="65.8" y="158.8">22</text>
<text x="20.3" y="163.2">E</text>
<text x="51.9" y="163.4">23</text>
<text x="65.8" y="163.4">24</text>
<text x="410.5" y="162.1">E</text>
<text x="51.9" y="168">25</text>
<text x="51.9" y="172.6">27</text>
<text x="65.8" y="168">26</text>
<text x="65.8" y="172.6">28</text>
<text x="51.9" y="177.3">29</text>
<text x="65.8" y="177.3">30</text>
<text x="207.3" y="177.8">1</text>
<text x="51.9" y="181.9">31</text>
<text x="65.8" y="181.9">32</text>
<text x="207.3" y="182.4">2</text>
<text x="410.4" y="185.2">D</text>
<text x="20.2" y="186.3">D</text>
<text x="51.9" y="186.5">33</text>
<text x="52.4" y="191.1">35</text>
<text x="65.8" y="186.5">34</text>
<text x="65.8" y="191.1">36</text>
<text x="207.3" y="187">3</text>
<text x="207.3" y="191.7">4</text>
<text x="337.7" y="189.8" transform="rotate(90 337.7 189.8)">32</text>
<text x="342.4" y="189.8" transform="rotate(90 342.4 189.8)">28</text>
<text x="351.6" y="189.8" transform="rotate(90 351.6 189.8)">17</text>
<text x="356.2" y="189.8" transform="rotate(90 356.2 189.8)">16</text>
<text x="360.8" y="189.8" transform="rotate(90 360.8 189.8)">10</text>
<text x="365.4" y="190.7" transform="rotate(90 365.4 190.7)">6</text>
<text x="52.4" y="195.7">37</text>
<text x="65.8" y="195.7">38</text>
<text x="337.2" y="193.4" transform="rotate(90 337.2 193.4)">SDVdd</text>
<text x="341.8" y="193.4" transform="rotate(90 341.8 193.4)">DVdd</text>
<text x="351" y="193.4" transform="rotate(90 351 193.4)">Vvco</text>
<text x="355.6" y="193.4" transform="rotate(90 355.6 193.4)">Vvco</text>
<text x="360.2" y="193.4" transform="rotate(90 360.2 193.4)">AVdd</text>
<text x="364.9" y="193.4" transform="rotate(90 364.9 193.4)">Vp</text>
<text x="52.4" y="200.4">39</text>
<text x="65.8" y="200.4">40</text>
<text x="327.9" y="201.6" transform="rotate(90 327.9 201.6)">GND_EP</text>
<text x="332.5" y="202.4" transform="rotate(90 332.5 202.4)">SDGND</text>
<text x="337.2" y="203.5" transform="rotate(90 337.2 203.5)">DGND</text>
<text x="346.4" y="201" transform="rotate(90 346.4 201)">AGNDvco</text>
<text x="351" y="201" transform="rotate(90 351 201)">AGNDvco</text>
<text x="355.6" y="201" transform="rotate(90 355.6 201)">AGNDvco</text>
<text x="360.2" y="203.6" transform="rotate(90 360.2 203.6)">AGND</text>
<text x="364.9" y="202.4" transform="rotate(90 364.9 202.4)">CPGND</text>
<text x="20.2" y="209.4">C</text>
<text x="52.4" y="205">41</text>
<text x="52.4" y="209.6">43</text>
<text x="65.8" y="205">42</text>
<text x="65.8" y="209.6">44</text>
<text x="410.4" y="208.3">C</text>
<text x="52.4" y="214.2">45</text>
<text x="65.8" y="214.2">46</text>
<text x="328.5" y="210.1" transform="rotate(90 328.5 210.1)">33</text>
<text x="333.1" y="210.1" transform="rotate(90 333.1 210.1)">31</text>
<text x="337.7" y="210.1" transform="rotate(90 337.7 210.1)">27</text>
<text x="347" y="210.1" transform="rotate(90 347 210.1)">21</text>
<text x="351.6" y="210.1" transform="rotate(90 351.6 210.1)">18</text>
<text x="356.2" y="210.1" transform="rotate(90 356.2 210.1)">11</text>
<text x="360.8" y="210.1" transform="rotate(90 360.8 210.1)">9</text>
<text x="365.4" y="210.1" transform="rotate(90 365.4 210.1)">8</text>
<text x="52.4" y="218.8">47</text>
<text x="65.8" y="218.8">48</text>
<text x="52.4" y="223.4">49</text>
<text x="65.8" y="223.4">50</text>
<text x="20.3" y="232.5">B</text>
<text x="52.4" y="228.1">51</text>
<text x="52.4" y="232.7">53</text>
<text x="65.8" y="228.1">52</text>
<text x="65.8" y="232.7">54</text>
<text x="187.3" y="233.8">1</text>
<text x="189.4" y="231.5">24Cxx</text>
<text x="410.5" y="231.4">B</text>
<text x="52.4" y="237.3">55</text>
<text x="65.8" y="237.3">56</text>
<text x="187.3" y="238.4">3</text>
<text x="187.3" y="236.1">2</text>
<text x="189.9" y="234.4">A0</text>
<text x="189.9" y="239">A2</text>
<text x="189.9" y="236.7">A1</text>
<text x="193.6" y="239">SCL</text>
<text x="194.7" y="236.7">n/c</text>
<text x="198.6" y="238.4">6</text>
<text x="198.6" y="236.1">7</text>
<text x="52.4" y="241.9">57</text>
<text x="65.8" y="241.9">58</text>
<text x="193.4" y="241.3">SDA</text>
<text x="198.6" y="240.7">5</text>
<text x="52.4" y="246.5">59</text>
<text x="52.4" y="251.2">61</text>
<text x="65.8" y="246.5">60</text>
<text x="65.8" y="251.2">62</text>
<text x="20.3" y="255.6">A</text>
<text x="52.4" y="255.8">63</text>
<text x="65.8" y="255.8">64</text>
<text x="323.3" y="256.3">TITLE</text>
<text x="410.5" y="254.4">A</text>
<text x="323.3" y="259.8">FILE:</text>
<text x="323.3" y="263.2">PAGE</text>
<text x="342.9" y="263.2">OF</text>
<text x="364.9" y="259.8">REVISION:</text>
<text x="364.9" y="263.2">DRAWN BY:</text>
<text x="30.7" y="266">1</text>
<text x="53.8" y="266">2</text>
<text x="76.9" y="266">3</text>
<text x="100" y="266">4</text>
<text x="123.1" y="266">5</text>
<text x="146.2" y="266">6</text>
<text x="169.3" y="266">7</text>
<text x="192.4" y="266">8</text>
<text x="215.5" y="266">9</text>
<text x="238.1" y="266">10</text>
<text x="261.2" y="266">11</text>
<text x="284.3" y="266">12</text>
<text x="307.4" y="266">13</text>
<text x="330.5" y="266">14</text>
<text x="353.5" y="266">15</text>
<text x="376.6" y="266">16</text>
<text x="399.7" y="266">17</text>
</g>
<text font-size="1.4" fill="#231f20" x="386" y="269.1">©2012 Ettus Research. All rights reserved.</text>
</svg>
